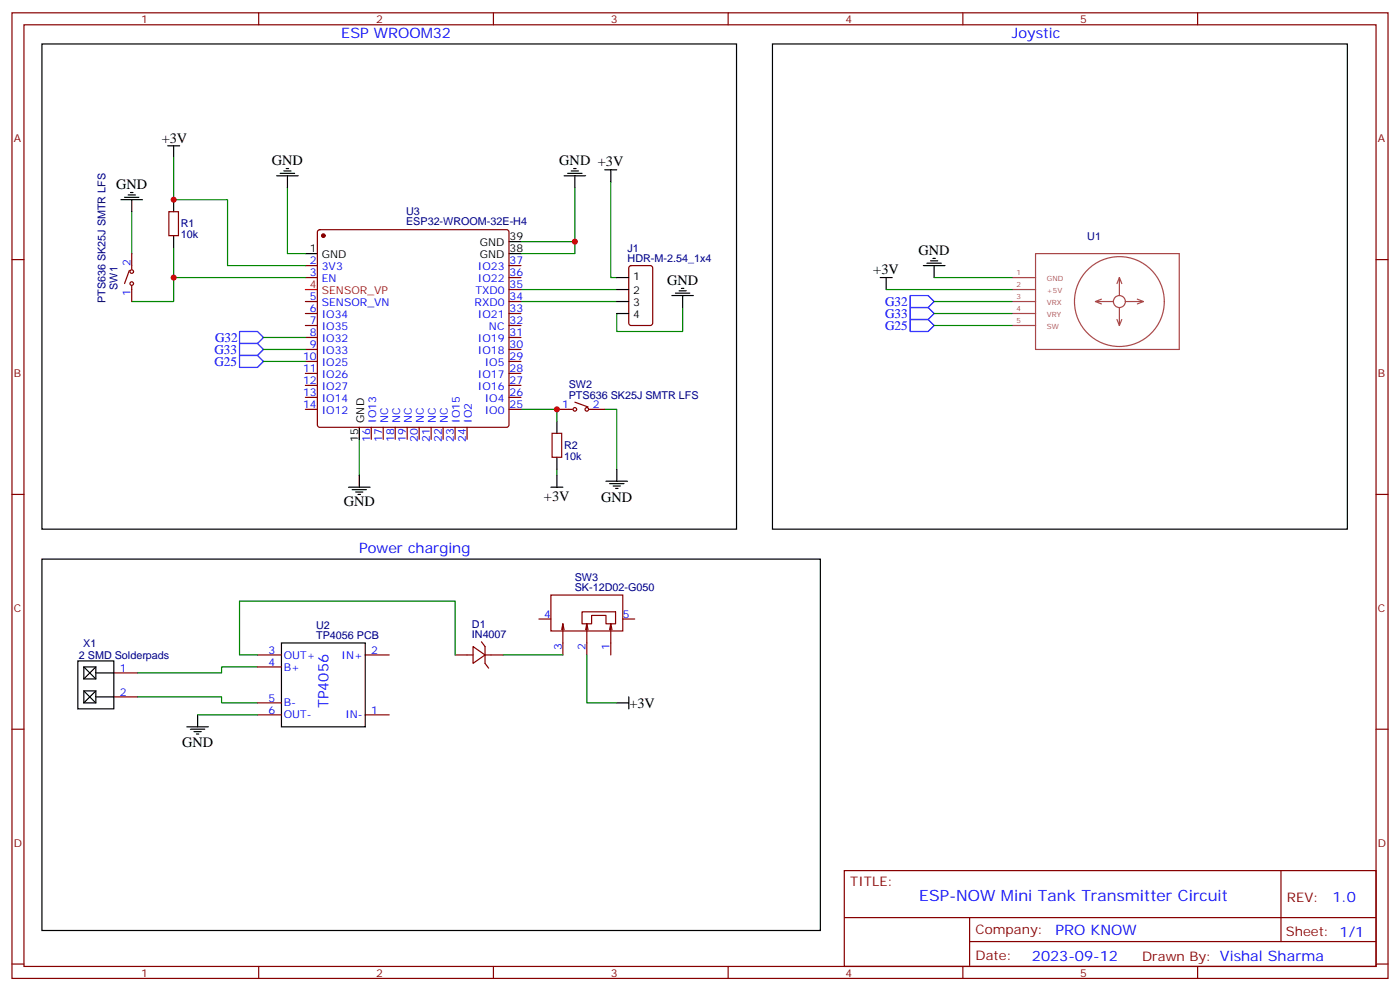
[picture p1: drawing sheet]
<svg xmlns="http://www.w3.org/2000/svg" width="412mm" height="292mm" viewBox="0 0 412 292" stroke-linecap="round" stroke-linejoin="round" font-family="sans-serif">
<g fill="none" stroke="#870000" stroke-width=".35">
<path d="M3.5 3.8h405.4v284.3h-405.4zM7.1 7.3h398.2v277.3h-398.2zM76.2 3.8v3.5M145.3 3.8v3.5M214.5 3.8v3.5M283.6 3.8v3.5M352.8 3.8v3.5M3.5 76.4h3.6M38.1 79.6l-1.4 3.9M38.8 74.7v4.6M49.7 62.3h2.9v7.1h-2.9zM90 78.2h3.5"/>
<path d="M93.7 67.8l.5-.2h55l.5 .2 .2 .5v56.8l-.2 .5-.5 .2h-55l-.5-.2-.2-.5v-56.8zM149.9 78.2h3.6M185.4 78.4l.5-.2h5.7l.6 .4 .1 16.5-.5 .7h-5.9l-.6-.4-.1-16.5zM405.3 76.4h3.6M38.8 84.2v4.6M90 81.7h3.5M90 88.8h3.5M90 92.3h3.5M90 95.8h3.5M90 99.4h3.5M149.9 81.7h3.6M149.9 85.3h3.6"/>
<path d="M149.9 88.8h3.6M149.9 92.3h3.6M149.9 95.8h3.6M149.9 99.4h3.6M90 102.9h3.5M90 106.4h3.5M90 110h3.5M90 113.5h3.5M90 117h3.5M149.9 102.9h3.6M149.9 106.4h3.6M149.9 110h3.6"/>
<path d="M149.9 113.5h3.6M149.9 117h3.6M169.3 118.4l3.9 1.4M90 120.5h3.5M109.4 125.8v3.6M112.9 125.8v3.6M116.4 125.8v3.6M119.9 125.8v3.6M123.5 125.8v3.6M127 125.8v3.6M130.5 125.8v3.6M134.1 125.8v3.6"/>
<path d="M137.6 125.8v3.6M149.9 120.5h3.6M162.6 127.6h2.9v7.1h-2.9zM164 120.5h4.6M173.6 120.5h4.6M3.5 145.6h3.6M405.3 145.6h3.6M162.3 175.2h21.1v10.6h-21.1zM33.5 198.2h7.1M75.8 192.9h7.1M75.8 196.4h7.1M107.6 192.9h7.1"/>
<path d="M134.1 192.9h5.2M139.3 190.4l3.6 2.5-3.6 2.4zM141.8 189l1.1 1.4v4.9l1 1.4M142.9 192.9h5.3M158.7 182.3h3.6M165.5 185.5l.3-1.8v9.2M165.8 183.7l.4 1.8M171.4 180.2h9.9v3.5h-2.8v-2.5h-4.2v2.5h-2.9zM172.5 185.5l.4-1.8v9.2M172.9 183.7l.3 1.8M179.6 185.5l.3-1.8v9.2M179.9 183.7l.4 1.8"/>
<path d="M183.4 182.3h3.6M3.5 214.7h3.6M33.5 205.2h7.1M75.8 210.5h7.1M75.8 207h7.1M107.6 210.5h7.1M405.3 214.7h3.6M248.7 256.4h156.6v28.2h-156.6zM377.3 256.4v20.9M248.7 270.2h156.5M285.6 277.3h119.6M285.6 270.2v14.1"/>
<path d="M3.5 283.9h3.6M76.2 284.6v3.5M145.3 284.6v3.5M214.5 284.6v3.5M283.6 284.6v3.5M352.8 284.6v3.5M405.3 283.9h3.6"/>
<circle cx="38.8" cy="80" r=".53"/>
<circle cx="38.8" cy="83.5" r=".53"/>
<circle cx="169.3" cy="120.5" r=".53"/>
<circle cx="172.9" cy="120.5" r=".53"/>
</g>
<g fill="none" stroke="#008700" stroke-width=".35">
<path d="M51.2 46.5v12.3h15.8v19.4h23M84.7 55.3v19.4h5.3M169.3 55.3v19.4h-15.8M179.9 53.5v28.2h1.8M38.8 62.3v12.4M51.2 72.9v8.8M153.5 71.2h15.8M77.6 99.4h12.4M90 81.7h-38.8v7.1h-12.4M153.5 88.8h28.2M153.5 85.3h28.2M201.1 90.6v7h-19.4v-5.3"/>
<path d="M261.1 85.3h37M275.2 88.8h22.9M275.2 81.7h22.9M275.2 92.3h22.9M275.2 95.8h22.9M77.6 102.9h12.4M77.6 106.4h12.4M105.8 129.4v10.5M153.5 120.5h10.5v3.6M164 138.2v1.7M178.2 120.5h3.5v17.7M75.8 196.4h-10.5v1.8h-24.7"/>
<path d="M75.8 192.9h-5.2v-15.9h63.5v15.9M148.2 192.9h17.6M172.9 192.9v14.1h8.8M40.6 205.2h24.7v1.8h10.5M58.2 210.5h17.6"/>
</g>
<g fill="none" stroke="#000" stroke-width=".35">
<path d="M12.3 12.9h204.7v142.9h-204.7zM227.5 12.9h169.4v142.9h-169.4zM35.6 58.8h6.4M36.7 58.1h4.2M37.7 57.4h2.2M38.5 56.7h.7M38.8 58.8v3.5M49.4 42.9h3.5M51.2 42.9v3.6M51.2 58.8v3.5M81.5 51.8h6.3M82.5 51h4.3"/>
<path d="M83.6 50.3h2.1M84.3 49.6h.7M84.7 51.8v3.5M166.2 51.8h6.3M167.2 51h4.2M168.3 50.3h2.1M169 49.6h.7M169.3 51.8v3.5M178.2 50h3.5M179.9 50v3.5M51.2 69.4v3.5M90 74.7h3.5"/>
<path d="M149.9 71.2h3.6M149.9 74.7h3.6M272 78.2h6.3M273 77.5h4.3M274.1 76.8h2.1M274.8 76.1h.7M275.2 78.2v3.5M181.7 81.7h3.5M181.7 85.3h3.5M181.7 88.8h3.5M181.7 92.3h3.5M197.9 87h6.4"/>
<path d="M199 86.3h4.2M200 85.6h2.1M200.7 84.9h.7M201.1 87v3.6M259.3 81.7h3.5M261.1 81.7v3.6M105.8 125.8v3.6M105.8 139.9v3.6M164 124.1v3.5M164 134.7v3.5M164 139.9v3.6M181.7 138.2v3.5"/>
<path d="M102.7 143.5h6.3M103.7 144.2h4.2M104.8 144.9h2.1M105.5 145.6h.7M162.3 143.5h3.5M178.5 141.7h6.4M179.6 142.4h4.2M180.6 143.1h2.1M181.3 143.8h.7M12.3 164.6h229.4v109.4h-229.4zM22.9 194.6h10.6v14.1h-10.6zM24.7 196.4h3.5v3.5h-3.5z"/>
<path d="M24.7 196.4l3.5 3.5M28.2 198.2h5.3M28.2 196.4l-3.5 3.5M82.9 189.3h24.7v24.7h-24.7zM24.7 203.4h3.5v3.6h-3.5zM24.7 203.4l3.5 3.6M28.2 205.2h5.3M28.2 203.4l-3.5 3.6M55 214h6.4M56.1 214.7h4.2M57.1 215.4h2.2M57.9 216.1h.7"/>
<path d="M58.2 210.5v3.5M181.7 207h3.5M185.2 205.2v3.5"/>
</g>
<path d="M90 85.3h3.5" fill="none" stroke="#f00" stroke-width=".35"/>
<circle cx="95.2" cy="69.4" r=".53" fill="#870000" stroke="#870000" stroke-width=".35"/>
<g fill="none" stroke="#a64a4a" stroke-width=".35">
<path d="M305 74.7h42.4v28.2h-42.4zM298.1 81.7h6.9M298.1 85.3h6.9M298.1 88.8h6.9M298.1 92.3h6.9M298.1 95.8h6.9M322.7 88.8h5.3M322.7 88.8l1.7 .7M324.4 88.1l-1.7 .7M329 94.1l.7 1.7M329.7 81.7v5.3M329.7 90.6v5.2"/>
<path d="M329.7 81.7l-.7 1.8M329.7 81.7l.7 1.8M330.4 94.1l-.7 1.7M331.5 88.8h5.3M335 88.1l1.8 .7M336.8 88.8l-1.8 .7"/>
<circle cx="329.7" cy="88.8" r="13.2"/>
<circle cx="329.7" cy="88.8" r="1.76"/>
</g>
<path d="M70.6 97.6h5.2l1.8 1.8-1.8 1.7h-5.2zM268.1 87h5.3l1.8 1.8-1.8 1.8h-5.3zM268.1 90.6h5.3l1.8 1.7-1.8 1.8h-5.3zM268.1 94.1h5.3l1.8 1.7-1.8 1.8h-5.3zM70.6 101.1h5.2l1.8 1.8-1.8 1.8h-5.2zM70.6 104.7h5.2l1.8 1.7-1.8 1.8h-5.2z" fill="none" stroke="#00f" stroke-width=".35"/>
<g fill="#c00">
<circle cx="164" cy="120.5" r=".88"/>
<circle cx="169.3" cy="71.2" r=".88"/>
<circle cx="51.2" cy="58.8" r=".88"/>
<circle cx="51.2" cy="81.7" r=".88"/>
</g>
<text font-size="4.6" fill="#00f" x="270.8" y="265.4">ESP-NOW Mini Tank Transmitter Circuit</text>
<g font-size="4.2" fill="#00f">
<text x="100.5" y="11.2">ESP WROOM32</text>
<text x="298.1" y="11.2">Joystic</text>
<text x="105.8" y="162.9">Power charging</text>
<text x="96.8" y="208.6" transform="rotate(-90 96.8 208.6)">TP4056</text>
<text x="392.5" y="265.6">1.0</text>
<text x="310.9" y="275.2">PRO KNOW</text>
<text x="304" y="283">2023-09-12</text>
</g>
<g font-size="4.2">
<text x="47.6" y="42.2">+3V</text>
<text x="80.1" y="48.5">GND</text>
<text x="164.7" y="48.5">GND +3V</text>
<text x="34.2" y="55.6">GND</text>
<text x="270.6" y="75">GND</text>
<text x="196.5" y="83.8">GND</text>
<text x="257.3" y="80.6">+3V</text>
<text x="101.2" y="149.1">GND</text>
<text x="160.2" y="147.4">+3V</text>
<text x="177.1" y="147.8">GND</text>
<text x="185.4" y="208.4">+3V</text>
<text x="53.6" y="220">GND</text>
</g>
<g font-size="3.9" fill="#00f">
<text x="260.7" y="90">G32</text>
<text x="260.7" y="93.6">G33</text>
<text x="63.4" y="100.6">G32</text>
<text x="260.7" y="97.1">G25</text>
<text x="63.2" y="104.2">G33</text>
<text x="63.2" y="107.7">G25</text>
</g>
<g font-size="3.9" fill="#800">
<text x="250.5" y="260.9">TITLE:</text>
<text x="379.1" y="265.6">REV:</text>
<text x="287.4" y="275.1">Company:</text>
<text x="378.7" y="275.8">Sheet: 1/1</text>
<text x="287.4" y="282.8">Date:</text>
<text x="336.4" y="282.9">Drawn By: Vishal Sharma</text>
</g>
<g font-size="3.2" fill="#800">
<text x="41.6" y="6.8">1</text>
<text x="110.8" y="6.8">2</text>
<text x="179.9" y="6.8">3</text>
<text x="249.1" y="6.8">4</text>
<text x="318.2" y="6.8">5</text>
<text x="4.1" y="41.9">A</text>
<text x="405.9" y="41.9">A</text>
<text x="4.1" y="111">B</text>
<text x="405.9" y="111">B</text>
<text x="4.1" y="180.2">C</text>
<text x="405.9" y="180.2">C</text>
<text x="4.1" y="249.3">D</text>
<text x="405.9" y="249.3">D</text>
<text x="41.6" y="287.6">1</text>
<text x="110.8" y="287.6">2</text>
<text x="179.9" y="287.6">3</text>
<text x="249.1" y="287.6">4</text>
<text x="318.2" y="287.6">5</text>
</g>
<g font-size="3.2" fill="#000080">
<text x="119.6" y="63.3">U3</text>
<text x="53.3" y="70.2">10k</text>
<text x="53.3" y="66.9">R1</text>
<text x="119.6" y="66.3">ESP32-WROOM-32E-H4</text>
<text x="320.3" y="70.5">U1</text>
<text x="184.9" y="77.2">HDR-M-2.54_1x4</text>
<text x="184.9" y="74.1">J1</text>
<text x="31.1" y="89.2" transform="rotate(-90 31.1 89.2)">PTS636 SK25J SMTR LFS</text>
<text x="34.6" y="85.3" transform="rotate(-90 34.6 85.3)">SW1</text>
<text x="167.5" y="117.4">PTS636 SK25J SMTR LFS</text>
<text x="167.5" y="114.2">SW2</text>
<text x="166.2" y="135.5">10k</text>
<text x="166.2" y="132.2">R2</text>
<text x="169.3" y="171">SW3</text>
<text x="169.3" y="174.2">SK-12D02-G050</text>
<text x="93.1" y="185.1">U2</text>
<text x="139" y="184.8">D1</text>
<text x="24.5" y="190.4">X1</text>
<text x="93.1" y="188.3">TP4056 PCB</text>
<text x="139" y="187.9">IN4007</text>
<text x="23.2" y="194">2 SMD Solderpads</text>
</g>
<g font-size="3.2">
<text x="150.1" y="70.8">39</text>
<text x="91.3" y="74.3">1</text>
<text x="94.8" y="76.1">GND</text>
<text x="141.3" y="72.6">GND</text>
<text x="141.3" y="76.1">GND</text>
<text x="150.1" y="74.3">38</text>
<text x="186.5" y="82.4">1</text>
<text x="186.5" y="86.7">2</text>
<text x="186.5" y="90.2">3</text>
<text x="186.5" y="93.7">4</text>
<text x="107.2" y="124.5" transform="rotate(-90 107.2 124.5)">GND</text>
<text x="105.5" y="130" transform="rotate(-90 105.5 130)">15</text>
</g>
<g font-size="3.2" fill="#00f">
<text x="91.3" y="77.9">2</text>
<text x="150.1" y="77.9">37</text>
<text x="38.5" y="78.2" transform="rotate(-90 38.5 78.2)">2</text>
<text x="91.3" y="81.4">3</text>
<text x="94.8" y="83.1">EN</text>
<text x="94.8" y="79.6">3V3</text>
<text x="140.8" y="79.6">IO23</text>
<text x="140.8" y="83.1">IO22</text>
<text x="150.1" y="81.4">36</text>
<text x="38.5" y="87.3" transform="rotate(-90 38.5 87.3)">1</text>
<text x="91.3" y="88.4">5</text>
<text x="140" y="86.7">TXD0</text>
<text x="150.1" y="84.9">35</text>
<text x="150.1" y="88.4">34</text>
<text x="91.3" y="95.5">7</text>
<text x="91.3" y="92">6</text>
<text x="94.8" y="93.7">IO34</text>
<text x="94.8" y="90.2">SENSOR_VN</text>
<text x="139.8" y="90.2">RXD0</text>
<text x="140.8" y="93.7">IO21</text>
<text x="150.1" y="92">33</text>
<text x="150.1" y="95.5">32</text>
<text x="91.3" y="99">8</text>
<text x="94.8" y="100.8">IO32</text>
<text x="94.8" y="97.3">IO35</text>
<text x="140.8" y="100.8">IO19</text>
<text x="144" y="97.3">NC</text>
<text x="150.1" y="99">31</text>
<text x="89.3" y="106.1">10</text>
<text x="91.3" y="102.6">9</text>
<text x="94.8" y="107.8">IO25</text>
<text x="94.8" y="104.3">IO33</text>
<text x="140.8" y="104.3">IO18</text>
<text x="142.8" y="107.8">IO5</text>
<text x="150.1" y="102.6">30</text>
<text x="150.1" y="106.1">29</text>
<text x="89.3" y="113.1">12</text>
<text x="89.3" y="109.6">11</text>
<text x="94.8" y="111.4">IO26</text>
<text x="140.8" y="111.4">IO17</text>
<text x="150.1" y="109.6">28</text>
<text x="150.1" y="113.1">27</text>
<text x="89.3" y="116.7">13</text>
<text x="94.8" y="118.4">IO14</text>
<text x="94.8" y="114.9">IO27</text>
<text x="140.8" y="114.9">IO16</text>
<text x="142.8" y="118.4">IO4</text>
<text x="150.1" y="116.7">26</text>
<text x="89.3" y="120.2">14</text>
<text x="94.8" y="122">IO12</text>
<text x="110.8" y="124.5" transform="rotate(-90 110.8 124.5)">IO13</text>
<text x="114.3" y="124.5" transform="rotate(-90 114.3 124.5)">NC</text>
<text x="117.8" y="124.5" transform="rotate(-90 117.8 124.5)">NC</text>
<text x="121.4" y="124.5" transform="rotate(-90 121.4 124.5)">NC</text>
<text x="124.9" y="124.5" transform="rotate(-90 124.9 124.5)">NC</text>
<text x="128.4" y="124.5" transform="rotate(-90 128.4 124.5)">NC</text>
<text x="131.9" y="124.5" transform="rotate(-90 131.9 124.5)">NC</text>
<text x="135.5" y="124.5" transform="rotate(-90 135.5 124.5)">IO15</text>
<text x="139" y="124.5" transform="rotate(-90 139 124.5)">IO2</text>
<text x="142.8" y="122">IO0</text>
<text x="150.1" y="120.2">25</text>
<text x="165.6" y="120.2">1</text>
<text x="174.6" y="120.2">2</text>
<text x="109" y="130" transform="rotate(-90 109 130)">16</text>
<text x="112.5" y="130" transform="rotate(-90 112.5 130)">17</text>
<text x="116.1" y="130" transform="rotate(-90 116.1 130)">18</text>
<text x="119.6" y="130" transform="rotate(-90 119.6 130)">19</text>
<text x="123.1" y="130" transform="rotate(-90 123.1 130)">20</text>
<text x="126.6" y="130" transform="rotate(-90 126.6 130)">21</text>
<text x="130.2" y="130" transform="rotate(-90 130.2 130)">22</text>
<text x="133.7" y="130" transform="rotate(-90 133.7 130)">23</text>
<text x="137.2" y="130" transform="rotate(-90 137.2 130)">24</text>
<text x="160.3" y="181.9">4</text>
<text x="183.4" y="181.9">5</text>
<text x="165.5" y="191.4" transform="rotate(-90 165.5 191.4)">3</text>
<text x="172.5" y="191.4" transform="rotate(-90 172.5 191.4)">2</text>
<text x="179.6" y="191.4" transform="rotate(-90 179.6 191.4)">1</text>
<text x="35.3" y="197.8">1</text>
<text x="79.1" y="192.5">3</text>
<text x="79.1" y="196">4</text>
<text x="83.6" y="193.9">OUT+</text>
<text x="83.6" y="197.4">B+</text>
<text x="100.6" y="193.9">IN+</text>
<text x="109.4" y="192.5">2</text>
<text x="35.3" y="204.9">2</text>
<text x="79.1" y="206.6">5</text>
<text x="83.6" y="208">B-</text>
<text x="79.1" y="210.1">6</text>
<text x="83.6" y="211.6">OUT-</text>
<text x="101.7" y="211.6">IN-</text>
<text x="109.4" y="210.1">1</text>
</g>
<g font-size="3.2" fill="#f00">
<text x="91.3" y="84.9">4</text>
<text x="94.8" y="86.7">SENSOR_VP</text>
</g>
<g font-size="2.1" fill="#a54b4b">
<text x="299.4" y="81">1</text>
<text x="308.4" y="82.8">GND</text>
<text x="299.4" y="84.6">2</text>
<text x="299.4" y="88.1">3</text>
<text x="308.4" y="86.3">+5V</text>
<text x="308.4" y="89.8">VRX</text>
<text x="299.4" y="91.6">4</text>
<text x="299.4" y="95.2">5</text>
<text x="308.4" y="93.4">VRY</text>
<text x="308.4" y="96.9">SW</text>
</g>
</svg>
